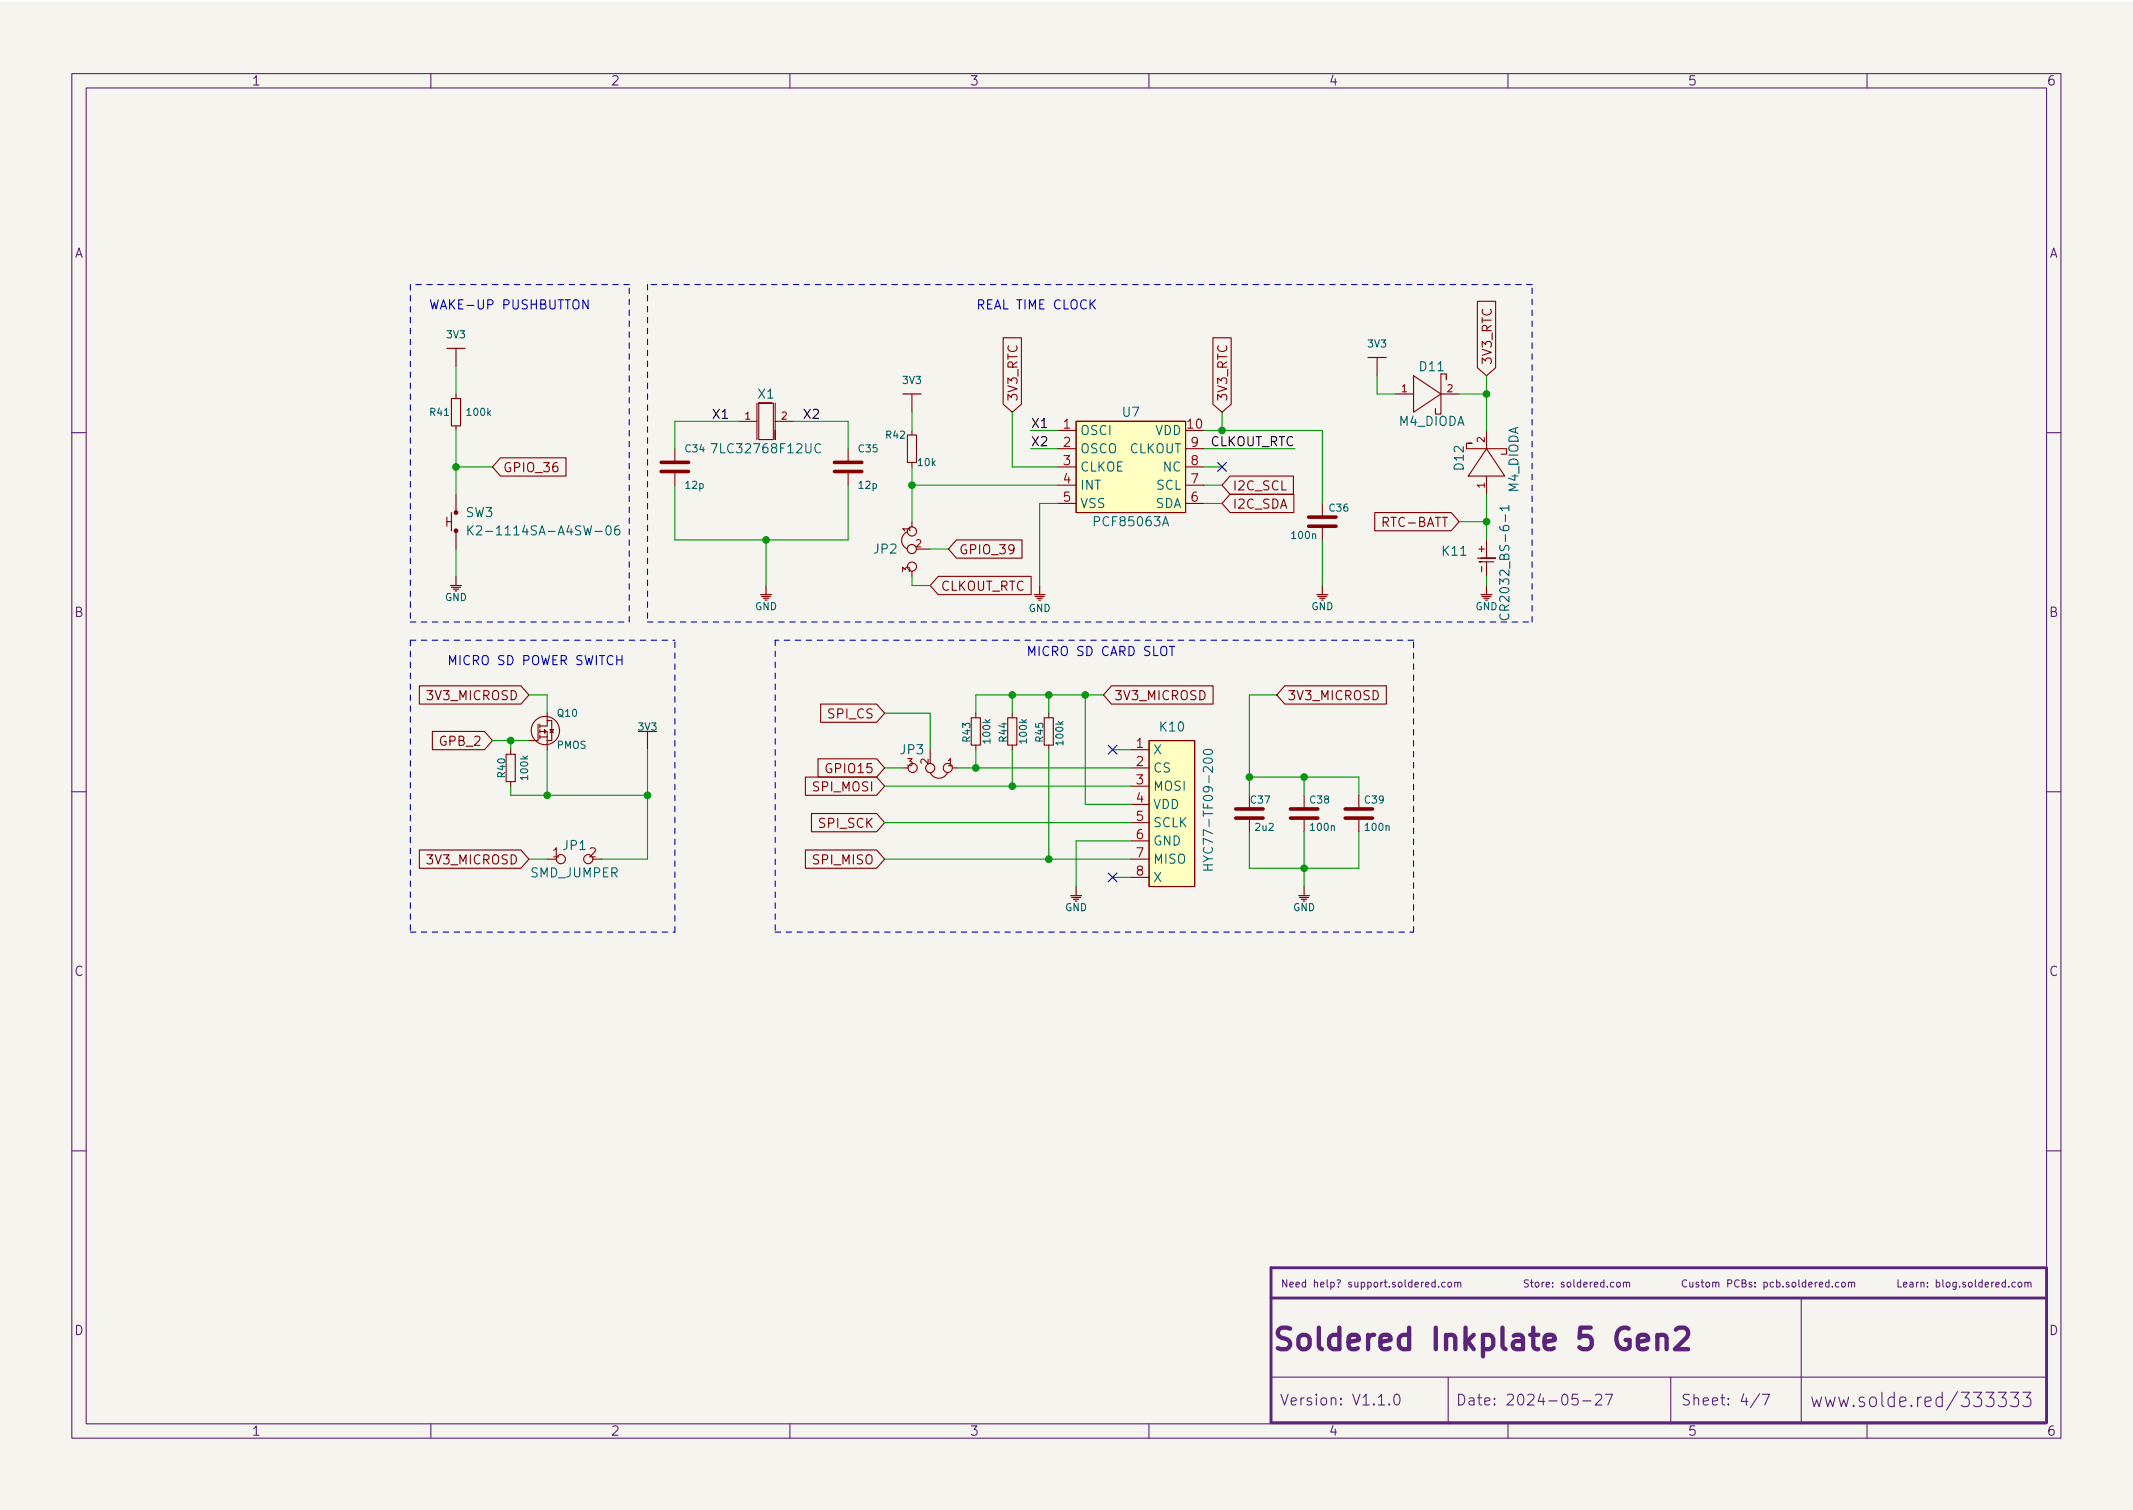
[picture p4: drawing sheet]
<svg xmlns="http://www.w3.org/2000/svg" width="297mm" height="210mm" viewBox="0 0 297 210" stroke-linecap="round" stroke-linejoin="round" font-family="sans-serif">
<path d="M0 .2h297v210.1h-297z" fill="#f5f4ef" stroke="#f5f4ef" stroke-width=".14"/>
<g fill="none" stroke="#5b2379" stroke-width=".15">
<path d="M10 10.2h277v190.1h-277zM12 12.2h273v186.1h-273zM60 10.2v2M110 10.2v2M160 10.2v2M210 10.2v2M260 10.2v2M10 60.2h2M285 60.2h2M10 110.2h2M285 110.2h2M10 160.2h2"/>
<path d="M199.9 178.6l-.3-.1-.2 .2 .1 .5h.4M199.9 178.2v1M200.3 179.1v.1M201.2 178.6l-.2-.1-.2 .2 .1 .5h.3M201.7 178.6l.3-.1 .1 .2v.3l-.1 .2h-.3l-.1-.2zM202.6 178.6l.1-.1 .3 .1v.6M202.6 178.5v.7M203 178.7l.1-.2 .3 .1v.6M225.2 178.6l.1-.1 .3 .1v.4v.2h-.3l-.1-.1zM226.1 178.6l.1-.1 .3 .1v.6M226.1 178.5v.7M226.5 178.7l.1-.2 .3 .1v.6"/>
<path d="M234.9 178.3a.47 .47 0 0 0-.7 .3 .47 .47 0 0 0 .5 .6l.2-.1M235.3 178.5l.1 .7h.2l.1-.1M235.7 178.5v.7M236.6 178.6l-.3-.1-.1 .2v.1l.4 .1v.3h-.4M236.9 178.5h.4M237 178.2v.9l.3 .1M237.6 178.6l.3-.1 .2 .2v.3l-.2 .2h-.3v-.2zM238.5 178.6l.1-.1 .3 .1v.6M238.5 178.5v.7M238.9 178.7l.2-.2 .2 .1 .1 .6M240.6 178.7h.5l.1-.2-.1-.2-.5-.1v1M242.2 178.3a.47 .47 0 0 0-.7 .3 .47 .47 0 0 0 .5 .6l.2-.1"/>
<path d="M242.6 178.7l.4-.1 .1-.1v-.2l-.5-.1v1h.4l.1-.1 .1-.2-.3-.2M243.9 178.6l-.2-.1-.1 .2v.1l.3 .1v.3h-.3M244.4 179.1v.1M244.4 178.6v.1M245.6 178.6l.3-.1 .2 .2-.1 .5h-.4M245.6 178.5v1M247 178.6l-.3-.1-.2 .2 .1 .5h.4M247.4 178.6l.3-.1 .2 .2-.1 .5h-.4M247.4 178.2v1M248.3 179.1v.1M249.1 178.6l-.2-.1-.2 .2 .1 .1 .3 .1v.3h-.4M249.6 178.6l.3-.1 .2 .2v.3l-.2 .2h-.3v-.2z"/>
<path d="M250.5 178.2v.9l.1 .1M251.5 178.6l-.3-.1-.2 .2 .1 .5h.4M251.5 178.2v1M251.9 178.9l.5-.1-.1-.2-.3-.1-.1 .2v.5h.4M252.8 178.5v.7M253.1 178.5l-.3 .2M253.4 178.9l.4-.1v-.2l-.3-.1-.1 .2v.5h.4M254.7 178.6l-.3-.1-.2 .2 .1 .5h.4M254.7 178.2v1M255.2 179.1v.1M256.1 178.6l-.3-.1-.2 .2 .1 .5h.4M256.5 178.6l.1-.1 .3 .1 .1 .4-.1 .2h-.3l-.1-.1z"/>
<path d="M257.4 178.6l.2-.1 .2 .1v.6M257.4 178.5v.7M257.8 178.7l.2-.2 .2 .1 .1 .6M280.6 178.6l-.2-.1-.2 .2 .1 .5h.3M281.1 178.6l.1-.1 .3 .1 .1 .4-.1 .2h-.3l-.1-.1zM282 178.6l.1-.1 .3 .1v.6M282 178.5v.7M282.4 178.7l.2-.2 .2 .1v.6M285 160.2h2M60 198.3v2M110 198.3v2M160 198.3v2"/>
<path d="M177 191.8h108M193.5 195.5v.1h-.1l.1-.1v.1M194.3 194.2a.36 .36 0 0 1 .6 .2 .77 .77 0 0 1-.4 1.2 1 1 0 0 1-.2-1.4zM201.7 191.8v6.5M210 198.3v2M219.7 194.1h-.7l-.1 .7 .2-.1 .5 .1 .2 .2-.1 .5-.2 .1h-.4l-.2-.1M220.4 195.1h1.2M222.2 194.3l.2-.2 .5 .1a.41 .41 0 0 1 .1 .6l-.9 .8h1M223.6 194.1h1l-.7 1.5M232.7 191.8v6.5M245.1 194.1l-1.3 1.9M245.4 194.1h1l-.6 1.5"/>
<path d="M250.8 180.7v17.6M260 198.3v2M270.5 194.6l-.5-.1-.4 .4v.6l.2 .3 .2 .1 .5-.1M270.5 193.9v2M272.6 193.8l-1.5 2.5M281.7 193.9h1.1l-.6 .7a.49 .49 0 0 1 .6 .4v.5l-.2 .3-.1 .1h-.5l-.3-.2"/>
</g>
<path d="M228.1 186.9l1.4-.3-.1-.6-.3-.1h-.6l-.3 .1-.1 .3v1.1l.1 .3 .3 .2h.6l.3-.2M230.8 186.2a.74 .74 0 0 1 1.3 .1v1.6M230.8 185.9v2M233.4 185.2l.4-.3h.7a.81 .81 0 0 1 .4 1.3l-1.7 1.7h1.9" fill="none" stroke="#5b2379" stroke-width=".6"/>
<path d="M284.8 176.5h-107.8v21.6h107.9M285 176.5v21.6M177 180.7h108" fill="none" stroke="#5b2379" stroke-width=".4"/>
<g fill="none" stroke="#840000" stroke-width=".16">
<path d="M62.2 48.5h2.6M125.7 54.9h2.6M190.5 49.8h2.5M62.7 81.5h1.6M62.9 81.8h1.2M63.1 82h.8M63.5 80.3v1.2M105.9 82.8h1.5M106 83.1h1.3M106.3 83.3h.8M106.7 81.5v1.3M144 82.8h1.5"/>
<path d="M144.1 83.1h1.3M144.4 83.3h.8M144.7 83.6h.2M144.8 81.5v1.3M183.4 82.8h1.5M183.5 83.1h1.3M183.8 83.3h.7M184.1 81.5v1.3M206.2 82.8h1.6M206.4 83.1h1.2M206.6 83.3h.8M207 81.5v1.3"/>
<path d="M88.9 101.8h2.5M149.1 124.7h1.5M149.2 125h1.3M149.5 125.2h.7M149.9 123.4v1.3M180.8 124.7h1.6M181 125h1.2M181.2 125.2h.8M181.6 123.4v1.3"/>
</g>
<path d="M92.1 65.7h3.8M92.1 64.4h3.8M116.2 65.7h3.8M116.2 64.4h3.8M182.2 73.3h3.9M182.2 72h3.9M172.1 113.9h3.8M172.1 112.6h3.8M179.7 113.9h3.8M179.7 112.6h3.8M187.3 113.9h3.8M187.3 112.6h3.8" fill="none" stroke="#840000" stroke-width=".5"/>
<g fill="none" stroke="#840000" stroke-width=".15">
<path d="M62.9 55.5h1.2v3.8h-1.2zM63.5 48.5v2.5M63.5 54.9v.6M63.5 59.3v.6M102.9 58.7h2.5M105.4 56.1v5.1M105.7 56.1v5.1h2v-5.1h-2h1.7M107.9 56.1v5.1v-1.3M107.9 58.7h2.6M127 54.9v2.5M127 59.9v.7M139.7 47h2.5v9.3l-1.2 1.1-1.3-1.1z"/>
<path d="M147.3 59.9h2.6M149.9 58.7h15.2v12.7h-15.2zM168.9 47h2.6v9.3l-1.3 1.1-1.3-1.1zM191.8 49.8v2.5M194.3 54.9h2.5M196.8 52.3l3.9 2.6-3.9 2.5zM200.7 54.9h2.5M201.4 52.3v.5v-.7h-.7v5.6h-.8v-.8M205.7 42h2.6v9.2l-1.3 1.1-1.3-1.1zM207 59.9v2.6M62.2 72.6h.7M62.2 72v1.3"/>
<path d="M62.9 71.4v2.5M63.5 68.8v2.6M63.5 73.9v2.5M69.7 63.7h9.1v2.6h-9.1l-1.1-1.3zM94 62.5v1.9M94 65.7v1.9M118.1 62.5v1.9M118.1 65.7v1.9M126.4 74a1.31 1.31 0 0 0-.8 1.2 1.31 1.31 0 0 0 .8 1.2M126.4 60.6h1.2v3.8h-1.2zM127 64.4v.6M127 72.6v.8"/>
<path d="M127 79.5v.8M127.6 76.4h1.9M133.2 75.2h9.1v2.5h-9.1l-1.1-1.3zM147.3 62.5h2.6M147.3 65h2.6M147.3 67.6h2.6M147.3 70.1h2.6M165.1 62.5h2.5M165.1 65h2.5M165.1 67.6h2.5M165.1 70.1h2.5M171.3 68.8h8.9v2.6h-8.9l-1.1-1.3z"/>
<path d="M171.3 66.3h8.8v2.5h-8.8l-1.1-1.2zM184.1 70.1v1.9M184.1 73.3v1.9M191.4 71.4h10.7l1.1 1.2-1.1 1.3h-10.7zM204.5 61.7h.5h-.8v.8h5.6v.7h-.8M205.7 77.7h2.6h-2.1M206.2 78.2h-.2h2M207 62.5l2.5 3.8h-5zM207 66.3v2.5M207 75.2v2.5M207 78.2v2.1M58.4 95.5h14.1l1.2 1.3-1.2 1.2h-14.1z"/>
<path d="M76.2 99.3v1.8h-1M114.3 98h7.8l1.1 1.3-1.1 1.3h-7.8zM130.7 80.3h12.9v2.5h-12.9l-1.2-1.3zM135.3 99.9h1.2v3.9h-1.2zM135.9 99.3v.6M140.3 99.9h1.3v3.9h-1.3zM141 99.3v.6M145.4 99.9h1.3v3.9h-1.3zM146 99.3v.6M154.8 95.5h14.1v2.5h-14.1l-1.1-1.2zM178.9 95.5h14.2v2.5h-14.2l-1.1-1.2zM58.4 118.4h14.1l1.2 1.2-1.2 1.3h-14.1z"/>
<path d="M60.2 101.8h7.3l1.1 1.3-1.1 1.3h-7.3zM70.5 105h1.3v3.8h-1.3zM71.1 104.4v.6M71.1 108.8v.7M74.9 100.8v2.3h-1.2M75.2 101.8h1v.8M75.2 100.8v.5M75.2 101.6v.5M75.2 102.4v.5M75.2 102.6h1M75.8 101.6l.3 .2-.3 .3zM76.2 100.3h.6v2.8h-.6"/>
<path d="M76.2 119.6h1.3M76.2 102.6v1.8M76.6 101.6h.5l-.3 .4zM76.6 102h.5M82.5 119.6h1.3M90.2 101.8v2.6M112.2 118.4h9.9l1.1 1.2-1.1 1.3h-9.9zM112.2 108.2h9.9l1.1 1.3-1.1 1.2h-9.9zM113 113.3h9.1l1.1 1.2-1.1 1.3h-9.1zM113.9 105.7h8.2l1.1 1.2-1.1 1.3h-8.2zM125.7 106.9h.8M129.5 104.4v1.9"/>
<path d="M129.5 107.6a1.31 1.31 0 0 0 1.2 .8 1.31 1.31 0 0 0 1.3-.8M132.6 106.9h.7M135.9 103.8v.6M141 103.8v.6M146 103.8v.6M157.5 106.9h2.5M157.5 119.6h2.5M157.5 104.4h2.5M157.5 109.5h2.5M157.5 112h2.5M157.5 114.5h2.5M157.5 117.1h2.5"/>
<path d="M160 103.1h6.4v20.3h-6.4zM174 110.7v1.9M174 113.9v1.9M181.6 110.7v1.9M181.6 113.9v1.9M189.2 110.7v1.9M189.2 113.9v1.9M157.5 122.2h2.5"/>
<circle cx="127" cy="76.4" r=".63"/>
<circle cx="127" cy="78.9" r=".63"/>
<circle cx="127" cy="74" r=".63"/>
<circle cx="75.9" cy="101.7" r="1.97"/>
<circle cx="78.1" cy="119.6" r=".63"/>
<circle cx="81.9" cy="119.6" r=".63"/>
<circle cx="127.1" cy="106.9" r=".63"/>
<circle cx="129.5" cy="107" r=".63"/>
<circle cx="132" cy="106.9" r=".63"/>
</g>
<g fill="none" stroke="#006464" stroke-width=".15">
<path d="M65.2 73.2v1.3M65.3 73.8l.6 .7M65.9 73.2l-.7 .7M66.4 73.3l.1-.1h.3l.2 .1 .1 .3-.1 .2-.7 .7h.8M84.5 73.3l.3-.1a.79 .79 0 0 1 0 1.3l-.2-.1-.2-.2v-.5zM86.2 73.2a.5 .5 0 0 0-.6 .6v.4l.1 .2 .4 .1 .2-.1v-.5l-.1-.1-.4-.1-.2 .2M99 61.8h.9l-.6 1.3M114.3 61.9a.51 .51 0 0 0-.7 0 .51 .51 0 0 0-.1 .6 .48 .48 0 0 0 .2 .5 .48 .48 0 0 0 .6-.1M210.1 70.7h-1.2l.3 .4M210.1 70.4v.7M209 85.5a.51 .51 0 0 0 0 .6 .51 .51 0 0 0 .6 .2 .48 .48 0 0 0 .5-.3 .48 .48 0 0 0-.1-.5M167.7 104.5l.4-.2 .5 .1 .2 .1v.3a.79 .79 0 0 1-1.2 0z"/>
<path d="M167.6 121.2h1.2M167.6 120.4h1.2M168.2 120.4v.8"/>
</g>
<g fill="#ffffc2" stroke="#ffffc2" stroke-width=".14">
<path d="M149.9 58.7h15.2v12.7h-15.2z"/>
<path d="M160 103.1h6.4v20.3h-6.4z"/>
</g>
<g fill="#840000" stroke="#840000" stroke-width=".15">
<circle cx="63.5" cy="73.9" r=".25"/>
<circle cx="63.5" cy="71.4" r=".25"/>
</g>
<path d="M81.9 41.7v1.3l-.7-1.3v1.3M152 42.3l.5 .7M152.5 41.7l-.7 .8M85.9 91.9h.7M86.6 91.3v1.2M162.8 90h.8M163.2 90v1.3" fill="none" stroke="#0000c2" stroke-width=".15"/>
<g fill="none" stroke="#0000c2" stroke-width=".15" stroke-dasharray=".8 .8">
<path d="M57.1 39.6v47M87.6 39.6h-30.5M90.2 39.6v47M213.4 39.6h-123.2M57.1 89.1v40.7M57.1 89.1h36.9M57.1 86.6h30.5M87.6 86.6v-47M90.2 86.6h123.2M107.9 89.1v40.7M196.8 89.1h-88.9M213.4 86.6v-47"/>
<path d="M57.1 129.8h36.9M94 129.8v-40.7M107.9 129.8h88.9M196.8 129.8v-40.7"/>
</g>
<g fill="none" stroke="#009600" stroke-width=".15">
<path d="M63.5 51v3.9M63.5 59.9v8.9M102.9 58.7h-8.9v3.8M110.5 58.7h7.6v3.8M127 57.4v2.5M141 57.4v7.6h6.3M143.5 59.9h3.8M167.6 59.9h16.5v10.2M170.2 57.4v2.5M191.8 52.3v2.6h2.5M203.2 54.9h3.8M207 52.3v7.6"/>
<path d="M63.5 65h5.1M63.5 76.4v3.9M94 67.6v7.6h24.1v-7.6M106.7 75.2v6.3M127 65v7.6M127 67.6h20.3M129.5 76.4h2.6M143.5 62.5h3.8M147.3 70.1h-2.5v11.4M167.6 65h2.6M167.6 62.5h12.7M167.6 67.6h2.6"/>
<path d="M167.6 70.1h2.6M184.1 75.2v6.3M203.2 72.6h3.8M207 68.8v6.4M73.7 96.8h2.5v2.5M123.2 99.3h6.3v5.1M127 80.3v1.2h2.5M141 96.8v2.5M146 96.8v2.5M151.1 96.8v15.2h6.4M153.7 96.8h-17.8v2.5M177.8 96.8h-3.8v13.9"/>
<path d="M207 80.3v1.2M68.6 103.1h5.1M71.1 109.5v1.2h19.1M71.1 103.1v1.3M73.7 119.6h2.5M76.2 104.4v6.3M90.2 104.4v15.2h-6.4M123.2 119.6h34.3M123.2 106.9h2.5M123.2 109.5h34.3M123.2 114.5h34.3M133.3 106.9h24.2"/>
<path d="M135.9 104.4v2.5M141 104.4v5.1M146 104.4v15.2M154.9 104.4h2.6M157.5 117.1h-7.6v6.3M174 115.8v5.1h15.2v-5.1M174 108.2h15.2v2.5M181.6 108.2v2.5M181.6 115.8v7.6M154.9 122.2h2.6"/>
</g>
<path d="M169.6 64.4l1.2 1.2M170.8 64.4l-1.2 1.2M154.3 103.8l1.2 1.2M155.5 103.8l-1.2 1.2M154.3 121.6l1.2 1.2M155.5 121.6l-1.2 1.2" fill="none" stroke="#000084" stroke-width=".15"/>
<g fill="#009600" stroke="#009600" stroke-width=".15">
<circle cx="170.2" cy="59.9" r=".46"/>
<circle cx="151.1" cy="96.8" r=".46"/>
<circle cx="146" cy="96.8" r=".46"/>
<circle cx="181.6" cy="108.2" r=".46"/>
<circle cx="90.2" cy="110.7" r=".46"/>
<circle cx="76.2" cy="110.7" r=".46"/>
<circle cx="106.7" cy="75.2" r=".46"/>
<circle cx="127" cy="67.6" r=".46"/>
<circle cx="174" cy="108.2" r=".46"/>
<circle cx="181.6" cy="120.9" r=".46"/>
<circle cx="146" cy="119.6" r=".46"/>
<circle cx="207" cy="54.9" r=".46"/>
<circle cx="207" cy="72.6" r=".46"/>
<circle cx="141" cy="96.8" r=".46"/>
<circle cx="135.9" cy="106.9" r=".46"/>
<circle cx="141" cy="109.5" r=".46"/>
<circle cx="71.1" cy="103.1" r=".46"/>
<circle cx="63.5" cy="65" r=".46"/>
</g>
<text font-size="4.2" fill="#5b2379" x="177" y="188">Soldered Inkplate 5 Gen2</text>
<g font-size="2.8" fill="#5b2379">
<text x="252" y="196">www.solde.red/</text>
<text x="272.8" y="196">333333</text>
</g>
<g font-size="2.1" fill="#5b2379">
<text x="178.2" y="195.7">Version: V1.1.0</text>
<text x="202.7" y="195.7">Date: 2024-05-27</text>
<text x="234" y="195.7">Sheet: 4/7</text>
</g>
<g font-size="1.8" fill="#5b2379">
<text x="35" y="11.9">1</text>
<text x="85" y="11.9">2</text>
<text x="135" y="11.9">3</text>
<text x="185" y="11.9">4</text>
<text x="235" y="11.9">5</text>
<text x="285" y="11.9">6</text>
<text x="10.3" y="35.9">A</text>
<text x="285.3" y="35.9">A</text>
<text x="10.3" y="85.9">B</text>
<text x="285.3" y="85.9">B</text>
<text x="10.3" y="135.9">C</text>
<text x="285.3" y="135.9">C</text>
<text x="10.3" y="185.9">D</text>
<text x="285.3" y="185.9">D</text>
<text x="35" y="199.9">1</text>
<text x="85" y="199.9">2</text>
<text x="135" y="199.9">3</text>
<text x="185" y="199.9">4</text>
<text x="235" y="199.9">5</text>
<text x="285" y="199.9">6</text>
</g>
<g font-size="1.8" fill="#0000c2">
<text x="59.7" y="43.1">WAKE-UP PUSHBUTTON</text>
<text x="135.9" y="43.1">REAL TIME CLOCK</text>
<text x="62.2" y="92.6">MICRO SD POWER SWITCH</text>
<text x="142.9" y="91.3">MICRO SD CARD SLOT</text>
</g>
<g font-size="1.8" fill="#006464">
<text x="197.8" y="51.7">D11</text>
<text x="105.6" y="55.5">X1</text>
<text x="156.3" y="58">U7</text>
<text x="194.8" y="59.3">M4_DIODA</text>
<text x="99.7" y="63.1">7LC32768F12UC</text>
<text x="150.4" y="60.6">OSCI</text>
<text x="150.4" y="63.1">OSCO</text>
<text x="150.4" y="65.7">CLKOE</text>
<text x="157.2" y="63.1">CLKOUT</text>
<text x="160.9" y="60.6">VDD</text>
<text x="162" y="65.7">NC</text>
<text x="203.8" y="65.4" transform="rotate(-90 203.8 65.4)">D12</text>
<text x="150.4" y="68.2">INT</text>
<text x="150.4" y="70.7">VSS</text>
<text x="160.9" y="70.7">SDA</text>
<text x="161.1" y="68.2">SCL</text>
<text x="211.5" y="68.5" transform="rotate(-90 211.5 68.5)">M4_DIODA</text>
<text x="64.9" y="72">SW3</text>
<text x="67" y="74.5">K2-1114SA-A4SW-06</text>
<text x="121.7" y="77.1">JP2</text>
<text x="152.6" y="73.3">PCF85063A</text>
<text x="200.9" y="77.4">K11</text>
<text x="210.2" y="84.9" transform="rotate(-90 210.2 84.9)">CR2032_BS-6-1</text>
<text x="161.6" y="101.8">K10</text>
<text x="125.4" y="105">JP3</text>
<text x="160.5" y="105">X</text>
<text x="160.5" y="107.6">CS</text>
<text x="160.5" y="110.1">MOSI</text>
<text x="160.5" y="112.6">VDD</text>
<text x="78.4" y="118.4">JP1</text>
<text x="160.5" y="115.2">SCLK</text>
<text x="160.5" y="117.7">GND</text>
<text x="168.9" y="119.8" transform="rotate(-90 168.9 119.8)">HYC77-TF09-200</text>
<text x="73.9" y="122.2">SMD_JUMPER</text>
<text x="160.5" y="120.3">MISO</text>
<text x="160.5" y="122.8">X</text>
</g>
<g font-size="1.8" fill="#840000">
<text x="207.7" y="50.9" transform="rotate(-90 207.7 50.9)">3V3_RTC</text>
<text x="141.7" y="56" transform="rotate(-90 141.7 56)">3V3_RTC</text>
<text x="170.9" y="56" transform="rotate(-90 170.9 56)">3V3_RTC</text>
<text x="70" y="65.7">GPIO_36</text>
<text x="171.6" y="70.8">I2C_SDA</text>
<text x="171.6" y="68.3">I2C_SCL</text>
<text x="133.5" y="77.2">GPIO_39</text>
<text x="192.8" y="73.4">RTC-BATT</text>
<text x="131" y="82.3">CLKOUT_RTC</text>
<text x="59.7" y="97.5">3V3_MICROSD</text>
<text x="115.5" y="100">SPI_CS</text>
<text x="155.1" y="97.5">3V3_MICROSD</text>
<text x="179.2" y="97.5">3V3_MICROSD</text>
<text x="61.4" y="103.8">GPB_2</text>
<text x="115.4" y="107.7">GPIO15</text>
<text x="113.4" y="110.2">SPI_MOSI</text>
<text x="114.2" y="115.3">SPI_SCK</text>
<text x="59.7" y="120.4">3V3_MICROSD</text>
<text x="113.4" y="120.4">SPI_MISO</text>
</g>
<g font-size="1.8" fill="#0f0f0f">
<text x="99.1" y="58.3">X1</text>
<text x="112.1" y="58.3">X2</text>
<text x="143.5" y="59.6">X1</text>
<text x="143.5" y="62.1">X2</text>
<text x="168.4" y="62.1">CLKOUT_RTC</text>
</g>
<g font-size="1.8" fill="#a90000">
<text x="148.1" y="59.7">1</text>
<text x="165.4" y="59.7">10</text>
<text x="148.1" y="62.2">2</text>
<text x="148.1" y="64.8">3</text>
<text x="165.9" y="64.8">8</text>
<text x="165.9" y="62.2">9</text>
<text x="148.1" y="67.3">4</text>
<text x="148.1" y="69.8">5</text>
<text x="165.9" y="69.8">6</text>
<text x="165.9" y="67.3">7</text>
<text x="158.3" y="104.1">1</text>
<text x="158.3" y="106.7">2</text>
<text x="158.3" y="109.2">3</text>
<text x="158.3" y="111.8">4</text>
<text x="77" y="119.4">1</text>
<text x="82.1" y="119.4">2</text>
<text x="158.3" y="114.3">5</text>
<text x="158.3" y="116.8">6</text>
<text x="158.3" y="119.4">7</text>
<text x="158.3" y="121.9">8</text>
</g>
<g font-size="1.4" fill="#006464">
<text x="62.3" y="47.1">3V3</text>
<text x="125.8" y="53.5">3V3</text>
<text x="190.5" y="48.4">3V3</text>
<text x="59.9" y="57.9">R41</text>
<text x="65.1" y="57.9">100k</text>
<text x="95.5" y="63">C34</text>
<text x="119.6" y="63">C35</text>
<text x="123.4" y="61.1">R42</text>
<text x="127.9" y="64.9">10k</text>
<text x="95.5" y="68.1">12p</text>
<text x="119.6" y="68.1">12p</text>
<text x="185.2" y="71.2">C36</text>
<text x="180" y="75">100n</text>
<text x="62" y="83.7">GND</text>
<text x="105.1" y="84.9">GND</text>
<text x="143.2" y="85.2">GND</text>
<text x="182.6" y="84.9">GND</text>
<text x="205.5" y="84.9">GND</text>
<text x="77.7" y="99.8">Q10</text>
<text x="88.9" y="101.7">3V3</text>
<text x="77.6" y="104.3">PMOS</text>
<text x="135.1" y="103.2" transform="rotate(-90 135.1 103.2)">R43</text>
<text x="137.9" y="103.4" transform="rotate(-90 137.9 103.4)">100k</text>
<text x="140.2" y="103.2" transform="rotate(-90 140.2 103.2)">R44</text>
<text x="143" y="103.4" transform="rotate(-90 143 103.4)">100k</text>
<text x="145.3" y="103.2" transform="rotate(-90 145.3 103.2)">R45</text>
<text x="148.1" y="103.6" transform="rotate(-90 148.1 103.6)">100k</text>
<text x="70.4" y="108.2" transform="rotate(-90 70.4 108.2)">R40</text>
<text x="73.5" y="108.5" transform="rotate(-90 73.5 108.5)">100k</text>
<text x="174.2" y="111.9">C37</text>
<text x="182.5" y="111.9">C38</text>
<text x="190.1" y="111.9">C39</text>
<text x="174.9" y="115.7">2u2</text>
<text x="182.6" y="115.7">100n</text>
<text x="190.2" y="115.7">100n</text>
<text x="148.3" y="126.9">GND</text>
<text x="180.1" y="126.9">GND</text>
</g>
<g font-size="1.4" fill="#a90000">
<text x="103.8" y="58.4">1</text>
<text x="108.8" y="58.4">2</text>
<text x="195.2" y="54.6">1</text>
<text x="201.5" y="54.6">2</text>
<text x="206.8" y="61.6" transform="rotate(-90 206.8 61.6)">2</text>
<text x="206.8" y="67.9" transform="rotate(-90 206.8 67.9)">1</text>
<text x="126.7" y="74" transform="rotate(-90 126.7 74)">1</text>
<text x="127.6" y="76.2">2</text>
<text x="206.8" y="76.9" transform="rotate(-90 206.8 76.9)">+</text>
<text x="126.7" y="79.6" transform="rotate(-90 126.7 79.6)">3</text>
<text x="206.8" y="79.5" transform="rotate(-90 206.8 79.5)">-</text>
<text x="126.3" y="106.7">3</text>
<text x="129.3" y="106.4" transform="rotate(-90 129.3 106.4)">2</text>
<text x="132" y="106.7">1</text>
</g>
<g font-size="1.4" fill="#5b2379">
<text x="178.3" y="179.3">Need help? support.soldered.com</text>
<text x="212" y="179.3">Store: soldered.com</text>
<text x="264" y="179.3">Learn: blog.soldered.com</text>
</g>
</svg>
